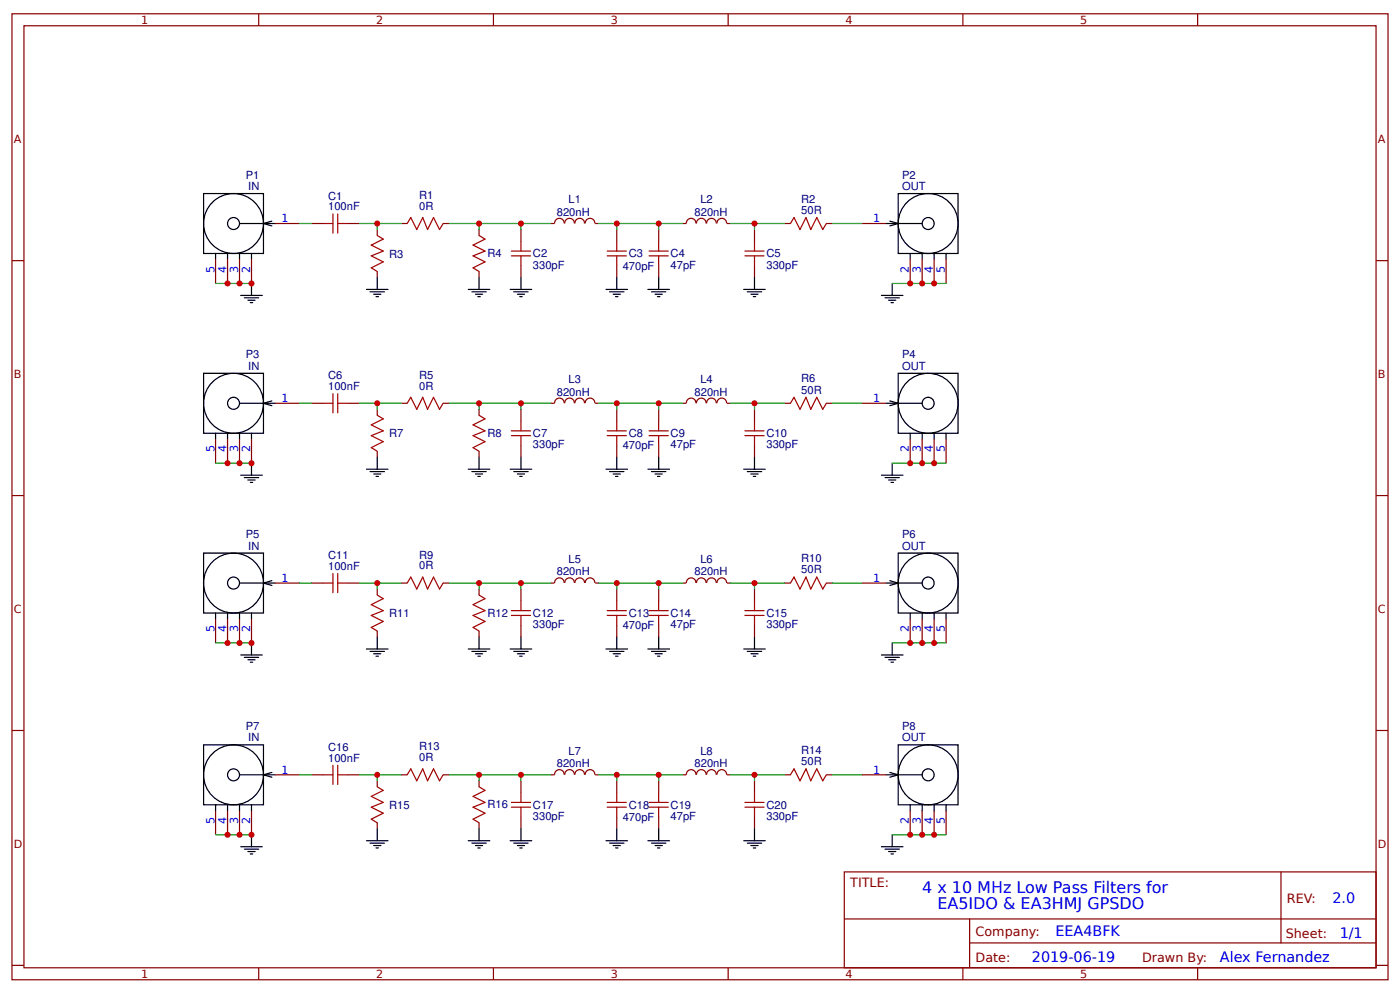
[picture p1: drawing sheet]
<svg xmlns="http://www.w3.org/2000/svg" width="309mm" height="219mm" viewBox="0 0 309 219" stroke-linecap="round" stroke-linejoin="round" font-family="sans-serif">
<g fill="none" stroke="#800" stroke-width=".26">
<path d="M2.6 3h304.1v213.3h-304.1zM5.3 5.7h298.7v208h-298.7zM57.1 3v2.7M109 3v2.7M160.9 3v2.7M212.7 3v2.7M264.6 3v2.7M2.6 57.5h2.7M47.6 57.3v5.3M50.3 57.3v5.3M52.9 57.3v5.3M55.6 57.3v5.3"/>
<path d="M60.9 49.3h5.2M68.8 49.3h2.6M76.7 49.3h2.7M83.3 50.7v1.3M83.3 59.9v1.4M88.6 49.3h1.4M97.9 49.3h1.3M105.8 50.7v1.3M105.8 59.9v1.4M115.1 50.7v2.6M115.1 58.6v2.7M121.7 49.3h.8"/>
<path d="M122.5 49.3a1.06 1.06 0 0 1 1.1-1.1 1.06 1.06 0 0 1 1 1.1M124.8 49.3a1.06 1.06 0 0 1 1-1.1 1.06 1.06 0 0 1 1.1 1.1M127 49.3a1.06 1.06 0 0 1 1.1-1.1 1.06 1.06 0 0 1 1 1.1M129.3 49.3a1.06 1.06 0 0 1 1.1-1.1 1.06 1.06 0 0 1 1 1.1M131.5 49.3h.8M136.3 50.7v2.6M136.3 58.6v2.7M145.5 50.7v2.6M145.5 58.6v2.7M153.7 49.3a1.06 1.06 0 0 0-1-1.1 1.06 1.06 0 0 0-1.1 1.1h-.8M153.9 49.3a1.06 1.06 0 0 1 1-1.1 1.06 1.06 0 0 1 1.1 1.1M156.1 49.3a1.06 1.06 0 0 1 1.1-1.1 1.06 1.06 0 0 1 1 1.1"/>
<path d="M158.4 49.3a1.06 1.06 0 0 1 1.1-1.1 1.06 1.06 0 0 1 1 1.1M160.6 49.3h.8M166.7 50.7v2.6M166.7 58.6v2.7M173.3 49.3h1.3M182.6 49.3h1.3M190.5 49.3h5.3M201.1 57.3v5.3M203.7 57.3v5.3M206.4 57.3v5.3M209 57.3v5.3M304 57.5h2.7"/>
<path d="M47.6 97v5.3M50.3 97v5.3M52.9 97v5.3M55.6 97v5.3M60.9 89h5.2M68.8 89h2.6M76.7 89h2.7M83.3 90.4v1.3M83.3 99.6v1.3M88.6 89h1.4M97.9 89h1.3M105.8 90.4v1.3"/>
<path d="M105.8 99.6v1.3M115.1 90.4v2.6M115.1 98.3v2.6M121.7 89h.8M122.5 89a1.06 1.06 0 0 1 1.1-1.1 1.06 1.06 0 0 1 1 1.1M124.8 89a1.06 1.06 0 0 1 1-1.1 1.06 1.06 0 0 1 1.1 1.1M127 89a1.06 1.06 0 0 1 1.1-1.1 1.06 1.06 0 0 1 1 1.1M129.3 89a1.06 1.06 0 0 1 1.1-1.1 1.06 1.06 0 0 1 1 1.1M131.5 89h.8M136.3 90.4v2.6M136.3 98.3v2.6M145.5 90.4v2.6"/>
<path d="M145.5 98.3v2.6M153.7 89a1.06 1.06 0 0 0-1-1.1 1.06 1.06 0 0 0-1.1 1.1h-.8M153.9 89a1.06 1.06 0 0 1 1-1.1 1.06 1.06 0 0 1 1.1 1.1M156.1 89a1.06 1.06 0 0 1 1.1-1.1 1.06 1.06 0 0 1 1 1.1M158.4 89a1.06 1.06 0 0 1 1.1-1.1 1.06 1.06 0 0 1 1 1.1M160.6 89h.8M166.7 90.4v2.6M166.7 98.3v2.6M173.3 89h1.3M182.6 89h1.3M190.5 89h5.3M201.1 97v5.3"/>
<path d="M203.7 97v5.3M206.4 97v5.3M209 97v5.3M2.6 109.4h2.7M304 109.4h2.7M47.6 136.7v5.2M50.3 136.7v5.2M52.9 136.7v5.2M55.6 136.7v5.2M60.9 128.7h5.2M68.8 128.7h2.6M76.7 128.7h2.7"/>
<path d="M83.3 130v1.4M83.3 139.3v1.3M88.6 128.7h1.4M97.9 128.7h1.3M105.8 130v1.4M105.8 139.3v1.3M115.1 130v2.7M115.1 138v2.6M121.7 128.7h.8M122.5 128.7a1.06 1.06 0 0 1 1.1-1.1 1.06 1.06 0 0 1 1 1.1M124.8 128.7a1.06 1.06 0 0 1 1-1.1 1.06 1.06 0 0 1 1.1 1.1M127 128.7a1.06 1.06 0 0 1 1.1-1.1 1.06 1.06 0 0 1 1 1.1"/>
<path d="M129.3 128.7a1.06 1.06 0 0 1 1.1-1.1 1.06 1.06 0 0 1 1 1.1M131.5 128.7h.8M136.3 130v2.7M136.3 138v2.6M145.5 130v2.7M145.5 138v2.6M150.8 128.7h.8M151.6 128.7a1.06 1.06 0 0 1 1.1-1.1 1.06 1.06 0 0 1 1 1.1M153.9 128.7a1.06 1.06 0 0 1 1-1.1 1.06 1.06 0 0 1 1.1 1.1M156.1 128.7a1.06 1.06 0 0 1 1.1-1.1 1.06 1.06 0 0 1 1 1.1M158.4 128.7a1.06 1.06 0 0 1 1.1-1.1 1.06 1.06 0 0 1 1 1.1M160.6 128.7h.8"/>
<path d="M166.7 130v2.7M166.7 138v2.6M173.3 128.7h1.3M182.6 128.7h1.3M190.5 128.7h5.3M201.1 136.7v5.2M203.7 136.7v5.2M206.4 136.7v5.2M209 136.7v5.2M2.6 161.3h2.7M47.6 179v5.3M50.3 179v5.3"/>
<path d="M52.9 179v5.3M55.6 179v5.3M60.9 171.1h5.2M68.8 171.1h2.6M76.7 171.1h2.7M83.3 172.4v1.3M88.6 171.1h1.4M97.9 171.1h1.3M105.8 172.4v1.3M115.1 172.4v2.6M121.7 171.1h.8M122.5 171a1.06 1.06 0 0 1 1.1-1.1 1.06 1.06 0 0 1 1 1.1"/>
<path d="M124.8 171a1.06 1.06 0 0 1 1-1.1 1.06 1.06 0 0 1 1.1 1.1M127 171a1.06 1.06 0 0 1 1.1-1.1 1.06 1.06 0 0 1 1 1.1M129.3 171a1.06 1.06 0 0 1 1.1-1.1 1.06 1.06 0 0 1 1 1.1M131.5 171.1h.8M136.3 172.4v2.6M145.5 172.4v2.6M153.7 171a1.06 1.06 0 0 0-1-1.1 1.06 1.06 0 0 0-1.1 1.1l-.8 .1M153.9 171a1.06 1.06 0 0 1 1-1.1 1.06 1.06 0 0 1 1.1 1.1M156.1 171a1.06 1.06 0 0 1 1.1-1.1 1.06 1.06 0 0 1 1 1.1M158.4 171a1.06 1.06 0 0 1 1.1-1.1 1.06 1.06 0 0 1 1 1.1M160.6 171.1h.8M166.7 172.4v2.6"/>
<path d="M173.3 171.1h1.3M182.6 171.1h1.3M190.5 171.1h5.3M201.1 179v5.3M203.7 179v5.3M206.4 179v5.3M209 179v5.3M304 161.3h2.7M83.3 181.6v1.4M105.8 181.6v1.4M115.1 180.3v2.7M136.3 180.3v2.7"/>
<path d="M145.5 180.3v2.7M166.7 180.3v2.7M186.5 192.5h117.5v21.2h-117.5zM283 192.5v15.7M2.6 213.1h2.7M57.1 213.7v2.6M109 213.7v2.6M160.9 213.7v2.6M186.6 202.9h117.3M212.7 213.7v2.6M214.2 208.2h89.7M214.2 202.9v10.6"/>
<path d="M264.6 213.7v2.6M304 213.1h2.7"/>
</g>
<g fill="none" stroke="#a00000" stroke-width=".26">
<path d="M71.4 49.3h2.2M73.6 47.2v4.3M74.6 47.2v4.3M74.6 49.3h2.1M83.3 52l1.4 .8-2.7 1.3 2.7 1.3-2.7 1.1 2.7 1.3-2.7 1.3 1.3 .8M90 49.3l.8-1.3 1.3 2.7 1.3-2.7 1.1 2.7 1.3-2.7 1.3 2.7 .8-1.4M105.8 52l1.4 .8-2.7 1.3 2.7 1.3-2.7 1.1 2.7 1.3-2.7 1.3 1.3 .8M113 56.5h4.2M113 55.4h4.2M115.1 53.3v2.1M115.1 56.5v2.1M134.1 56.5h4.3"/>
<path d="M134.1 55.4h4.3M136.3 53.3v2.1M136.3 56.5v2.1M143.4 56.5h4.2M143.4 55.4h4.2M145.5 53.3v2.1M145.5 56.5v2.1M164.6 56.5h4.2M164.6 55.4h4.2M166.7 53.3v2.1M166.7 56.5v2.1M174.6 49.3l.8-1.3 1.3 2.7 1.4-2.7 1 2.7 1.3-2.7 1.4 2.7 .8-1.4"/>
<path d="M71.4 89h2.2M73.6 86.9v4.2M74.6 86.9v4.2M74.6 89h2.1M83.3 91.7l1.4 .8-2.7 1.3 2.7 1.3-2.7 1.1 2.7 1.3-2.7 1.3 1.3 .8M90 89l.8-1.3 1.3 2.7 1.3-2.7 1.1 2.7 1.3-2.7 1.3 2.7 .8-1.4M105.8 91.7l1.4 .8-2.7 1.3 2.7 1.3-2.7 1.1 2.7 1.3-2.7 1.3 1.3 .8M113 96.2h4.2M113 95.1h4.2M115.1 93v2.1M115.1 96.2v2.1M134.1 96.2h4.3"/>
<path d="M134.1 95.1h4.3M136.3 93v2.1M136.3 96.2v2.1M143.4 96.2h4.2M143.4 95.1h4.2M145.5 93v2.1M145.5 96.2v2.1M164.6 96.2h4.2M164.6 95.1h4.2M166.7 93v2.1M166.7 96.2v2.1M174.6 89l.8-1.3 1.3 2.7 1.4-2.7 1 2.7 1.3-2.7 1.4 2.7 .8-1.4"/>
<path d="M71.4 128.7h2.2M73.6 126.6v4.2M74.6 126.6v4.2M74.6 128.7h2.1M83.3 131.4l1.4 .8-2.7 1.3 2.7 1.3-2.7 1.1 2.7 1.3-2.7 1.3 1.3 .8M90 128.7l.8-1.3 1.3 2.6 1.3-2.6 1.1 2.6 1.3-2.6 1.3 2.6 .8-1.3M105.8 131.4l1.4 .8-2.7 1.3 2.7 1.3-2.7 1.1 2.7 1.3-2.7 1.3 1.3 .8M113 135.9h4.2M113 134.8h4.2M115.1 132.7v2.1M115.1 135.9v2.1M134.1 135.9h4.3"/>
<path d="M134.1 134.8h4.3M136.3 132.7v2.1M136.3 135.9v2.1M143.4 135.9h4.2M143.4 134.8h4.2M145.5 132.7v2.1M145.5 135.9v2.1M164.6 135.9h4.2M164.6 134.8h4.2M166.7 132.7v2.1M166.7 135.9v2.1M174.6 128.7l.8-1.3 1.3 2.6 1.4-2.6 1 2.6 1.3-2.6 1.4 2.6 .8-1.3"/>
<path d="M71.4 171.1h2.2M73.6 168.9v4.3M74.6 168.9v4.3M74.6 171.1h2.1M83.3 173.7l1.4 .8-2.7 1.3 2.7 1.3-2.7 1.1 2.7 1.3-2.7 1.3 1.3 .8M90 171.1l.8-1.4 1.3 2.7 1.3-2.7 1.1 2.7 1.3-2.7 1.3 2.7 .8-1.3M105.8 173.7l1.4 .8-2.7 1.3 2.7 1.3-2.7 1.1 2.7 1.3-2.7 1.3 1.3 .8M113 178.2h4.2M113 177.1h4.2M115.1 175v2.1M115.1 178.2v2.1M134.1 178.2h4.3"/>
<path d="M134.1 177.1h4.3M136.3 175v2.1M136.3 178.2v2.1M143.4 178.2h4.2M143.4 177.1h4.2M145.5 175v2.1M145.5 178.2v2.1M164.6 178.2h4.2M164.6 177.1h4.2M166.7 175v2.1M166.7 178.2v2.1M174.6 171.1l.8-1.4 1.3 2.7 1.4-2.7 1 2.7 1.3-2.7 1.4 2.7 .8-1.3"/>
</g>
<g fill="none" stroke="#080" stroke-width=".26">
<path d="M66.1 49.3h2.7M79.4 49.3h9.2M83.3 49.3v1.4M99.2 49.3h22.5M105.8 49.3v1.4M115.1 49.3v1.4M132.3 49.3h18.5M136.3 49.3v1.4M145.5 49.3v1.4M161.4 49.3h11.9M166.7 49.3v1.4M183.9 49.3h6.6"/>
<path d="M47.6 62.6h8M197.1 62.6h11.9M66.1 89h2.7M79.4 89h9.2M83.3 89v1.4M99.2 89h22.5M105.8 89v1.4M115.1 89v1.4M132.3 89h18.5M136.3 89v1.4M145.5 89v1.4M161.4 89h11.9"/>
<path d="M166.7 89v1.4M183.9 89h6.6M47.6 102.3h8M197.1 102.3h11.9M66.1 128.7h2.7M79.4 128.7h9.2M83.3 128.7v1.3M99.2 128.7h22.5M105.8 128.7v1.3M115.1 128.7v1.3M132.3 128.7h18.5M136.3 128.7v1.3"/>
<path d="M145.5 128.7v1.3M161.4 128.7h11.9M166.7 128.7v1.3M183.9 128.7h6.6M47.6 141.9h8M197.1 141.9h11.9M66.1 171.1h2.7M79.4 171.1h9.2M83.3 171.1v1.3M99.2 171.1h22.5M105.8 171.1v1.3M115.1 171.1v1.3"/>
<path d="M132.3 171.1h18.5M136.3 171.1v1.3M145.5 171.1v1.3M161.4 171.1h11.9M166.7 171.1v1.3M183.9 171.1h6.6M47.6 184.3h8M197.1 184.3h11.9"/>
</g>
<g fill="none" stroke="#000" stroke-width=".26">
<path d="M45 42.7h13.2v13.3h-13.2zM47.6 56v1.3M50.3 56v1.3M52.9 49.3h8M52.9 56v1.3M55.6 56v1.3M60.1 48.8l-1.9 .5 1.9 .6M195.8 49.3h7.9M196.6 48.8l1.8 .5-1.8 .6M198.4 42.7h13.3v13.3h-13.3zM201.1 56v1.3M203.7 56v1.3"/>
<path d="M206.4 56v1.3M209 56v1.3M53.2 65.2h4.7M54 65.7h3.1M54.8 66.3h1.6M55.3 66.8h.5M55.6 62.6v2.6M81 63.9h4.7M81.8 64.4h3.1M82.5 65h1.6M83.1 65.5h.5M83.3 61.3v2.6"/>
<path d="M103.5 63.9h4.7M104.2 64.4h3.2M105 65h1.6M105.6 65.5h.5M105.8 61.3v2.6M112.7 63.9h4.8M113.5 64.4h3.2M114.3 65h1.6M114.8 65.5h.6M115.1 61.3v2.6M133.9 63.9h4.7M134.7 64.4h3.1"/>
<path d="M135.5 65h1.6M136 65.5h.5M136.3 61.3v2.6M143.1 63.9h4.8M143.9 64.4h3.2M144.7 65h1.6M145.3 65.5h.5M145.5 61.3v2.6M164.3 63.9h4.8M165.1 64.4h3.2M165.9 65h1.6M166.4 65.5h.6"/>
<path d="M166.7 61.3v2.6M194.7 65.2h4.8M195.5 65.7h3.2M196.3 66.3h1.6M196.8 66.8h.6M197.1 62.6v2.6M45 82.4h13.2v13.2h-13.2zM47.6 95.6v1.4M50.3 95.6v1.4M52.9 95.6v1.4M52.9 89h8M55.6 95.6v1.4"/>
<path d="M60.1 88.5l-1.9 .5 1.9 .6M195.8 89h7.9M196.6 88.5l1.8 .5-1.8 .6M198.4 82.4h13.3v13.2h-13.3zM201.1 95.6v1.4M203.7 95.6v1.4M206.4 95.6v1.4M209 95.6v1.4M53.2 104.9h4.7M54 105.4h3.1M54.8 106h1.6M55.3 106.5h.5"/>
<path d="M55.6 102.3v2.6M81 103.6h4.7M81.8 104.1h3.1M82.5 104.6h1.6M83.1 105.2h.5M83.3 100.9v2.7M103.5 103.6h4.7M104.2 104.1h3.2M105 104.6h1.6M105.6 105.2h.5M105.8 100.9v2.7M112.7 103.6h4.8"/>
<path d="M113.5 104.1h3.2M114.3 104.6h1.6M114.8 105.2h.6M115.1 100.9v2.7M133.9 103.6h4.7M134.7 104.1h3.1M135.5 104.6h1.6M136 105.2h.5M136.3 100.9v2.7M143.1 103.6h4.8M143.9 104.1h3.2M144.7 104.6h1.6"/>
<path d="M145.3 105.2h.5M145.5 100.9v2.7M164.3 103.6h4.8M165.1 104.1h3.2M165.9 104.6h1.6M166.4 105.2h.6M166.7 100.9v2.7M194.7 104.9h4.8M195.5 105.4h3.2M196.3 106h1.6M196.8 106.5h.6M197.1 102.3v2.6"/>
<path d="M45 122.1h13.2v13.2h-13.2zM47.6 135.3v1.4M50.3 135.3v1.4M52.9 135.3v1.4M52.9 128.7h8M55.6 135.3v1.4M60.1 128.2l-1.9 .5 1.9 .5M195.8 128.7h7.9M196.6 128.2l1.8 .5-1.8 .5M198.4 122.1h13.3v13.2h-13.3zM201.1 135.3v1.4M203.7 135.3v1.4"/>
<path d="M206.4 135.3v1.4M209 135.3v1.4M53.2 144.6h4.7M54 145.1h3.1M54.8 145.7h1.6M55.3 146.2h.5M55.6 141.9v2.7M81 143.3h4.7M81.8 143.8h3.1M82.5 144.3h1.6M83.1 144.9h.5M83.3 140.6v2.7"/>
<path d="M103.5 143.3h4.7M104.2 143.8h3.2M105 144.3h1.6M105.6 144.9h.5M105.8 140.6v2.7M112.7 143.3h4.8M113.5 143.8h3.2M114.3 144.3h1.6M114.8 144.9h.6M115.1 140.6v2.7M133.9 143.3h4.7M134.7 143.8h3.1"/>
<path d="M135.5 144.3h1.6M136 144.9h.5M136.3 140.6v2.7M143.1 143.3h4.8M143.9 143.8h3.2M144.7 144.3h1.6M145.3 144.9h.5M145.5 140.6v2.7M164.3 143.3h4.8M165.1 143.8h3.2M165.9 144.3h1.6M166.4 144.9h.6"/>
<path d="M166.7 140.6v2.7M194.7 144.6h4.8M195.5 145.1h3.2M196.3 145.7h1.6M196.8 146.2h.6M197.1 141.9v2.7M45 164.4h13.2v13.3h-13.2zM47.6 177.7v1.3M50.3 177.7v1.3M52.9 177.7v1.3M52.9 171.1h8M55.6 177.7v1.3"/>
<path d="M60.1 170.5l-1.9 .6 1.9 .5M195.8 171.1h7.9M196.6 170.5l1.8 .6-1.8 .5M198.4 164.4h13.3v13.3h-13.3zM201.1 177.7v1.3M203.7 177.7v1.3M206.4 177.7v1.3M209 177.7v1.3M53.2 186.9h4.7M54 187.5h3.1M54.8 188h1.6M55.3 188.5h.5"/>
<path d="M55.6 184.3v2.6M81 185.6h4.7M81.8 186.1h3.1M82.5 186.7h1.6M83.1 187.2h.5M83.3 183v2.6M103.5 185.6h4.7M104.2 186.1h3.2M105 186.7h1.6M105.6 187.2h.5M105.8 183v2.6M112.7 185.6h4.8"/>
<path d="M113.5 186.1h3.2M114.3 186.7h1.6M114.8 187.2h.6M115.1 183v2.6M133.9 185.6h4.7M134.7 186.1h3.1M135.5 186.7h1.6M136 187.2h.5M136.3 183v2.6M143.1 185.6h4.8M143.9 186.1h3.2M144.7 186.7h1.6"/>
<path d="M145.3 187.2h.5M145.5 183v2.6M164.3 185.6h4.8M165.1 186.1h3.2M165.9 186.7h1.6M166.4 187.2h.6M166.7 183v2.6M194.7 186.9h4.8M195.5 187.5h3.2M196.3 188h1.6M196.8 188.5h.6M197.1 184.3v2.6"/>
<circle cx="51.6" cy="49.3" r="6.6"/>
<circle cx="51.6" cy="49.3" r="1.32"/>
<circle cx="205.1" cy="49.3" r="6.6"/>
<circle cx="205.1" cy="49.3" r="1.32"/>
<circle cx="51.6" cy="89" r="6.6"/>
<circle cx="51.6" cy="89" r="1.32"/>
<circle cx="205.1" cy="89" r="6.6"/>
<circle cx="205.1" cy="89" r="1.32"/>
<circle cx="51.6" cy="128.7" r="6.6"/>
<circle cx="51.6" cy="128.7" r="1.32"/>
<circle cx="205.1" cy="128.7" r="6.6"/>
<circle cx="205.1" cy="128.7" r="1.32"/>
<circle cx="51.6" cy="171.1" r="6.6"/>
<circle cx="51.6" cy="171.1" r="1.32"/>
<circle cx="205.1" cy="171.1" r="6.6"/>
<circle cx="205.1" cy="171.1" r="1.32"/>
</g>
<g fill="#c00">
<circle cx="105.8" cy="171.1" r=".66"/>
<circle cx="115.1" cy="171.1" r=".66"/>
<circle cx="50.3" cy="184.3" r=".66"/>
<circle cx="52.9" cy="184.3" r=".66"/>
<circle cx="55.6" cy="184.3" r=".66"/>
<circle cx="145.5" cy="171.1" r=".66"/>
<circle cx="166.7" cy="171.1" r=".66"/>
<circle cx="136.3" cy="171.1" r=".66"/>
<circle cx="83.3" cy="171.1" r=".66"/>
<circle cx="201.1" cy="184.3" r=".66"/>
<circle cx="203.7" cy="184.3" r=".66"/>
<circle cx="206.4" cy="184.3" r=".66"/>
<circle cx="105.8" cy="89" r=".66"/>
<circle cx="115.1" cy="89" r=".66"/>
<circle cx="50.3" cy="102.3" r=".66"/>
<circle cx="52.9" cy="102.3" r=".66"/>
<circle cx="55.6" cy="102.3" r=".66"/>
<circle cx="145.5" cy="89" r=".66"/>
<circle cx="166.7" cy="89" r=".66"/>
<circle cx="136.3" cy="89" r=".66"/>
<circle cx="83.3" cy="89" r=".66"/>
<circle cx="201.1" cy="102.3" r=".66"/>
<circle cx="203.7" cy="102.3" r=".66"/>
<circle cx="206.4" cy="102.3" r=".66"/>
<circle cx="206.4" cy="62.6" r=".66"/>
<circle cx="203.7" cy="62.6" r=".66"/>
<circle cx="201.1" cy="62.6" r=".66"/>
<circle cx="83.3" cy="49.3" r=".66"/>
<circle cx="136.3" cy="49.3" r=".66"/>
<circle cx="166.7" cy="49.3" r=".66"/>
<circle cx="145.5" cy="49.3" r=".66"/>
<circle cx="55.6" cy="62.6" r=".66"/>
<circle cx="52.9" cy="62.6" r=".66"/>
<circle cx="50.3" cy="62.6" r=".66"/>
<circle cx="115.1" cy="49.3" r=".66"/>
<circle cx="105.8" cy="49.3" r=".66"/>
<circle cx="206.4" cy="141.9" r=".66"/>
<circle cx="203.7" cy="141.9" r=".66"/>
<circle cx="201.1" cy="141.9" r=".66"/>
<circle cx="83.3" cy="128.7" r=".66"/>
<circle cx="136.3" cy="128.7" r=".66"/>
<circle cx="166.7" cy="128.7" r=".66"/>
<circle cx="145.5" cy="128.7" r=".66"/>
<circle cx="55.6" cy="141.9" r=".66"/>
<circle cx="52.9" cy="141.9" r=".66"/>
<circle cx="50.3" cy="141.9" r=".66"/>
<circle cx="115.1" cy="128.7" r=".66"/>
<circle cx="105.8" cy="128.7" r=".66"/>
</g>
<g font-size="3.5" fill="#00f">
<text x="203.7" y="197.1">4 x 10 MHz Low Pass Filters for</text>
<text x="207.1" y="200.6">EA5IDO &amp; EA3HMJ GPSDO</text>
</g>
<g font-size="3.2" fill="#00f">
<text x="294.4" y="199.4">2.0</text>
<text x="233.2" y="206.6">EEA4BFK</text>
<text x="296" y="207.2">1/1</text>
<text x="228" y="212.5">2019-06-19</text>
<text x="269.5" y="212.4">Alex Fernandez</text>
</g>
<g font-size="2.8" fill="#800">
<text x="187.9" y="195.9">TITLE:</text>
<text x="284.3" y="199.4">REV:</text>
<text x="215.5" y="206.6">Company:</text>
<text x="284.1" y="207">Sheet:</text>
<text x="215.5" y="212.3">Date:</text>
<text x="252.3" y="212.4">Drawn By:</text>
</g>
<g font-size="2.5" fill="#800">
<text x="31.2" y="5.3">1</text>
<text x="83.1" y="5.3">2</text>
<text x="134.9" y="5.3">3</text>
<text x="186.8" y="5.3">4</text>
<text x="238.7" y="5.3">5</text>
<text x="3" y="31.6">A</text>
<text x="304.4" y="31.6">A</text>
<text x="3" y="83.5">B</text>
<text x="304.4" y="83.5">B</text>
<text x="3" y="135.3">C</text>
<text x="304.4" y="135.3">C</text>
<text x="3" y="187.2">D</text>
<text x="304.4" y="187.2">D</text>
<text x="31.2" y="215.9">1</text>
<text x="83.1" y="215.9">2</text>
<text x="134.9" y="215.9">3</text>
<text x="186.8" y="215.9">4</text>
<text x="238.7" y="215.9">5</text>
</g>
<g font-size="2.5" fill="#000080">
<text x="54.3" y="39.4">P1</text>
<text x="54.9" y="41.9">IN</text>
<text x="199.3" y="39.4">P2</text>
<text x="199.3" y="41.9">OUT</text>
<text x="72.5" y="46.4">100nF</text>
<text x="72.5" y="44.1">C1</text>
<text x="92.6" y="46.3">0R</text>
<text x="92.6" y="43.9">R1</text>
<text x="123" y="47.6">820nH</text>
<text x="125.6" y="44.9">L1</text>
<text x="153.5" y="47.6">820nH</text>
<text x="154.7" y="44.9">L2</text>
<text x="177" y="47.2">50R</text>
<text x="177" y="44.7">R2</text>
<text x="86" y="56.9">R3</text>
<text x="107.7" y="56.8">R4</text>
<text x="117.7" y="59.3">330pF</text>
<text x="117.7" y="56.8">C2</text>
<text x="137.6" y="59.5">470pF</text>
<text x="138.9" y="56.8">C3</text>
<text x="148.2" y="59.3">47pF</text>
<text x="148.2" y="56.8">C4</text>
<text x="169.3" y="59.3">330pF</text>
<text x="169.3" y="56.8">C5</text>
<text x="54.3" y="79.1">P3</text>
<text x="54.9" y="81.6">IN</text>
<text x="72.5" y="83.7">C6</text>
<text x="92.6" y="83.6">R5</text>
<text x="199.3" y="79.1">P4</text>
<text x="199.3" y="81.6">OUT</text>
<text x="72.5" y="86.1">100nF</text>
<text x="92.6" y="86">0R</text>
<text x="123" y="87.3">820nH</text>
<text x="125.6" y="84.6">L3</text>
<text x="153.5" y="87.3">820nH</text>
<text x="154.7" y="84.6">L4</text>
<text x="177" y="86.9">50R</text>
<text x="177" y="84.4">R6</text>
<text x="86" y="96.6">R7</text>
<text x="107.7" y="96.4">R8</text>
<text x="117.7" y="99">330pF</text>
<text x="117.7" y="96.5">C7</text>
<text x="137.6" y="99.2">470pF</text>
<text x="138.9" y="96.5">C8</text>
<text x="148.2" y="99">47pF</text>
<text x="148.2" y="96.5">C9</text>
<text x="169.3" y="99">330pF</text>
<text x="169.3" y="96.5">C10</text>
<text x="54.3" y="118.8">P5</text>
<text x="199.3" y="118.8">P6</text>
<text x="54.9" y="121.3">IN</text>
<text x="72.5" y="125.8">100nF</text>
<text x="72.5" y="123.4">C11</text>
<text x="92.6" y="125.7">0R</text>
<text x="92.6" y="123.3">R9</text>
<text x="125.6" y="124.3">L5</text>
<text x="154.7" y="124.3">L6</text>
<text x="177" y="124.1">R10</text>
<text x="199.3" y="121.3">OUT</text>
<text x="123" y="127">820nH</text>
<text x="153.5" y="127">820nH</text>
<text x="177" y="126.6">50R</text>
<text x="86" y="136.3">R11</text>
<text x="107.7" y="136.1">R12</text>
<text x="117.7" y="136.2">C12</text>
<text x="138.9" y="136.2">C13</text>
<text x="148.2" y="136.2">C14</text>
<text x="169.3" y="136.2">C15</text>
<text x="117.7" y="138.7">330pF</text>
<text x="137.6" y="138.9">470pF</text>
<text x="148.2" y="138.7">47pF</text>
<text x="169.3" y="138.7">330pF</text>
<text x="54.3" y="161.1">P7</text>
<text x="199.3" y="161.1">P8</text>
<text x="54.9" y="163.6">IN</text>
<text x="72.5" y="165.8">C16</text>
<text x="92.6" y="165.6">R13</text>
<text x="125.6" y="166.6">L7</text>
<text x="154.7" y="166.6">L8</text>
<text x="177" y="166.4">R14</text>
<text x="199.3" y="163.6">OUT</text>
<text x="72.5" y="168.1">100nF</text>
<text x="92.6" y="168">0R</text>
<text x="123" y="169.3">820nH</text>
<text x="153.5" y="169.3">820nH</text>
<text x="177" y="168.9">50R</text>
<text x="86" y="178.6">R15</text>
<text x="107.7" y="178.5">R16</text>
<text x="117.7" y="178.5">C17</text>
<text x="138.9" y="178.5">C18</text>
<text x="148.2" y="178.5">C19</text>
<text x="169.3" y="178.5">C20</text>
<text x="117.7" y="181">330pF</text>
<text x="137.6" y="181.2">470pF</text>
<text x="148.2" y="181">47pF</text>
<text x="169.3" y="181">330pF</text>
</g>
<g font-size="2.5" fill="#00f">
<text x="62.2" y="49.1">1</text>
<text x="192.9" y="49.1">1</text>
<text x="47.4" y="60.2" transform="rotate(-90 47.4 60.2)">5</text>
<text x="50" y="60.2" transform="rotate(-90 50 60.2)">4</text>
<text x="52.7" y="60.2" transform="rotate(-90 52.7 60.2)">3</text>
<text x="55.3" y="60.2" transform="rotate(-90 55.3 60.2)">2</text>
<text x="200.8" y="60.2" transform="rotate(-90 200.8 60.2)">2</text>
<text x="203.5" y="60.2" transform="rotate(-90 203.5 60.2)">3</text>
<text x="206.1" y="60.2" transform="rotate(-90 206.1 60.2)">4</text>
<text x="208.8" y="60.2" transform="rotate(-90 208.8 60.2)">5</text>
<text x="62.2" y="88.8">1</text>
<text x="192.9" y="88.8">1</text>
<text x="47.4" y="99.9" transform="rotate(-90 47.4 99.9)">5</text>
<text x="50" y="99.9" transform="rotate(-90 50 99.9)">4</text>
<text x="52.7" y="99.9" transform="rotate(-90 52.7 99.9)">3</text>
<text x="55.3" y="99.9" transform="rotate(-90 55.3 99.9)">2</text>
<text x="200.8" y="99.9" transform="rotate(-90 200.8 99.9)">2</text>
<text x="203.5" y="99.9" transform="rotate(-90 203.5 99.9)">3</text>
<text x="206.1" y="99.9" transform="rotate(-90 206.1 99.9)">4</text>
<text x="208.8" y="99.9" transform="rotate(-90 208.8 99.9)">5</text>
<text x="62.2" y="128.5">1</text>
<text x="192.9" y="128.5">1</text>
<text x="47.4" y="139.6" transform="rotate(-90 47.4 139.6)">5</text>
<text x="50" y="139.6" transform="rotate(-90 50 139.6)">4</text>
<text x="52.7" y="139.6" transform="rotate(-90 52.7 139.6)">3</text>
<text x="55.3" y="139.6" transform="rotate(-90 55.3 139.6)">2</text>
<text x="200.8" y="139.6" transform="rotate(-90 200.8 139.6)">2</text>
<text x="203.5" y="139.6" transform="rotate(-90 203.5 139.6)">3</text>
<text x="206.1" y="139.6" transform="rotate(-90 206.1 139.6)">4</text>
<text x="208.8" y="139.6" transform="rotate(-90 208.8 139.6)">5</text>
<text x="62.2" y="170.8">1</text>
<text x="192.9" y="170.8">1</text>
<text x="47.4" y="181.9" transform="rotate(-90 47.4 181.9)">5</text>
<text x="50" y="181.9" transform="rotate(-90 50 181.9)">4</text>
<text x="52.7" y="181.9" transform="rotate(-90 52.7 181.9)">3</text>
<text x="55.3" y="181.9" transform="rotate(-90 55.3 181.9)">2</text>
<text x="200.8" y="181.9" transform="rotate(-90 200.8 181.9)">2</text>
<text x="203.5" y="181.9" transform="rotate(-90 203.5 181.9)">3</text>
<text x="206.1" y="181.9" transform="rotate(-90 206.1 181.9)">4</text>
<text x="208.8" y="181.9" transform="rotate(-90 208.8 181.9)">5</text>
</g>
</svg>
